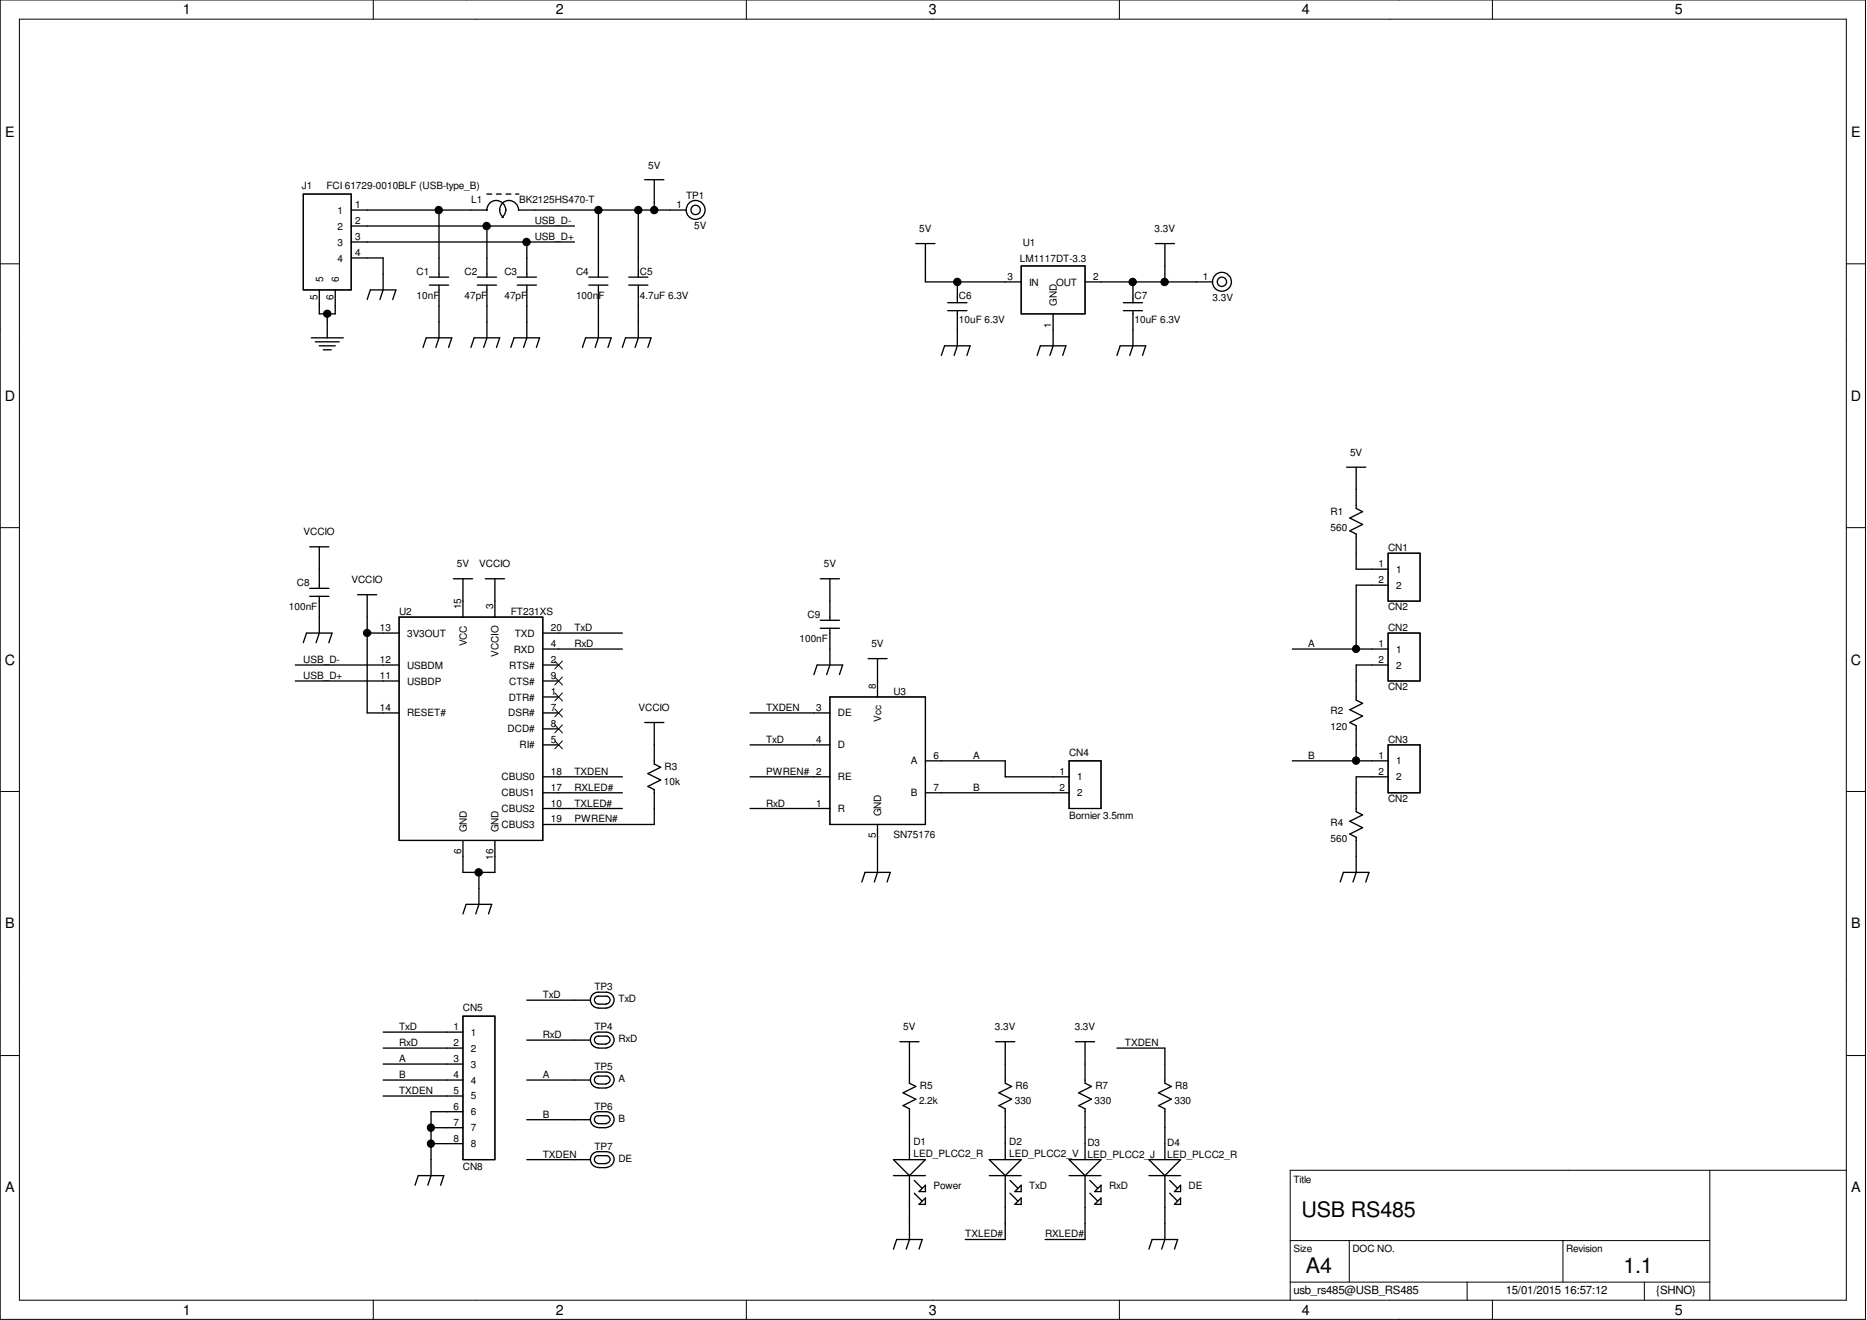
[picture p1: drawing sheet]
<svg xmlns="http://www.w3.org/2000/svg" width="297mm" height="210mm" viewBox="0 0 297 210" stroke-linecap="round" stroke-linejoin="round" font-family="sans-serif">
<g fill="none" stroke="#000" stroke-width=".16">
<path d="M0 0h296.8v209.8h-296.8zM3.1 3h290.6v203.8h-290.6zM59.4 0v3M118.7 0v3M178.1 0v3M237.4 0v3M48.3 30.9h7.6v15.2h-7.6zM0 42h3.1M162.5 42.3h10.1v7.6h-10.1zM293.7 42h3.1M0 83.9h3.1M63.5 98.1h22.9v35.5h-22.9z"/>
<path d="M220.8 88h5.1v7.6h-5.1zM293.7 83.9h3.1M88.3 105.1l1.2 1.3M88.3 107.7l1.2 1.2M88.3 110.2l1.2 1.3M88.3 112.7l1.2 1.3M88.3 115.3l1.2 1.2M88.3 117.8l1.2 1.3M89.5 105.1l-1.2 1.3M89.5 107.7l-1.2 1.2M89.5 110.2l-1.2 1.3M89.5 112.7l-1.2 1.3"/>
<path d="M89.5 115.3l-1.2 1.2M89.5 117.8l-1.2 1.3M132 110.8h15.2v20.3h-15.2zM220.8 118.4h5.1v7.7h-5.1zM220.8 100.7h5.1v7.6h-5.1zM0 125.9h3.1M170.1 121h5.1v7.6h-5.1zM293.7 125.9h3.1M0 167.9h3.1M73.7 161.6h5v22.8h-5zM293.7 167.9h3.1M205.3 197.3h66.7"/>
<path d="M214.7 197.3v6.6M248.7 197.3v6.6M272 186.1v20.7M293.7 186.1h-88.4v20.6M59.4 206.8v3M118.7 206.8v3M178.1 206.8v3M205.3 203.9h66.7M233.4 203.9v2.9M237.4 206.8v3M261.6 203.9v2.9"/>
<circle cx="69.8" cy="33.4" r=".59"/>
<circle cx="77.4" cy="35.9" r=".59"/>
<circle cx="83.8" cy="38.5" r=".59"/>
<circle cx="95.2" cy="33.4" r=".59"/>
<circle cx="101.6" cy="33.4" r=".59"/>
<circle cx="104.1" cy="33.4" r=".59"/>
<circle cx="52.1" cy="49.9" r=".59"/>
<circle cx="152.3" cy="44.8" r=".59"/>
<circle cx="180.2" cy="44.8" r=".59"/>
<circle cx="185.3" cy="44.8" r=".59"/>
<circle cx="58.4" cy="100.7" r=".59"/>
<circle cx="215.7" cy="103.2" r=".57"/>
<circle cx="76.2" cy="138.7" r=".6"/>
<circle cx="215.7" cy="120.9" r=".59"/>
<circle cx="68.5" cy="179.3" r=".59"/>
<circle cx="68.5" cy="181.9" r=".59"/>
</g>
<g fill="none" stroke="#000" stroke-width=".21">
<path d="M48.3 30.9h7.6v15.2h-7.6zM55.9 33.4h21.6a1.5 1.5 0 0 1 1.5-1.5 1.5 1.5 0 0 1 1.5 1.5 1.78 1.78 0 0 1-.6 1.2M55.9 38.5h35.5M55.9 35.9h35.5M69.8 33.4v10.7M77.5 30.9h.7M77.5 35.9v8.2M79 30.9h.8M80.5 30.9h.8M82 30.9h.5M82.5 33.4a1.5 1.5 0 0 0-1.5-1.5 1.5 1.5 0 0 0-1.5 1.5 1.48 1.48 0 0 0 .6 1.2M82.5 33.4h26.7"/>
<path d="M83.8 38.5v5.6M95.2 33.4v10.7M101.6 33.4v10.7M102.6 28.6h3M104.1 28.6v4.8M145.7 38.7h3.1M147.2 38.7v6.1h15.3M183.8 38.7h3.1M185.3 38.7v6.1M49.5 53.7h5.1M50.2 54.4h3.8M50.8 46.1v3.8h2.5v-3.8"/>
<path d="M50.8 55h2.5M51.4 55.6h1.3M52.1 49.9v3.8M55.9 41h5.1v5.1l-.6 1.5M58.4 47.6l.5-1.5h4.1l-.5 1.5M67.3 55.2l.5-1.5h4.1l-.5 1.5M68.3 45.3h3.1M68.3 44.1h3.1M69.8 45.3v8.4l-.5 1.5M74.9 55.2l.5-1.5h4.1l-.5 1.5M75.9 45.3h3.1M75.9 44.1h3.1"/>
<path d="M77.5 45.3v8.4l-.5 1.5M81.3 55.2l.5-1.5h4l-.5 1.5M82.3 45.3h3M82.3 44.1h3M83.8 45.3v8.4l-.5 1.5M92.7 55.2l.5-1.5h4l-.5 1.5M93.7 45.3h3M93.7 44.1h3M95.2 45.3v8.4l-.5 1.5M99 55.2l.5-1.5h4.1l-.5 1.5M100 45.3h3.1M100 44.1h3.1"/>
<path d="M101.6 45.3v8.4l-.6 1.5M149.8 56.5l.5-1.5h4l-.5 1.5M150.8 48.1h3M150.8 49.4h3M152.3 44.8v3.3M152.3 49.4v5.6l-.5 1.5M162.5 42.3h10.1v7.6h-10.1zM165 56.5l.5-1.5h4.1l-.5 1.5M167.6 49.9v5.1l-.6 1.5M172.6 44.8h20.3M177.7 56.5l.5-1.5h4.1l-.5 1.5M178.7 48.1h3.1"/>
<path d="M178.7 49.4h3.1M180.3 44.8v3.3M180.3 49.4v5.6l-.6 1.5M214.2 74.3h3.1M215.8 74.3v6.6l1 .5-2 1 2 1-2 1 1 .5v5.6h5M49.3 94.8h3M49.3 93.6h3M49.3 87h3M50.8 87v6.6M50.8 94.8v5.9l-.5 1.5M56.9 94.6h3M58.4 94.6v18.8h5.1"/>
<path d="M63.5 98.1h22.9v35.5h-22.9zM72.1 92h3.1M73.7 92v6.1M77.2 92h3.1M78.7 92v6.1M130.5 99.9h3.1M130.5 98.6h3.1M130.5 92h3.1M132 92v6.6M132 99.9v5.8l-.5 1.6M220.8 88h5.1v7.6h-5.1zM220.8 93h-5v10.2"/>
<path d="M47 108.3h16.5M47 105.7h16.5M48.3 102.2l.5-1.5h4l-.5 1.5M58.4 100.7h5.1M86.4 118.4h2.5M86.4 100.7h12.6M86.4 108.3h2.5M86.4 103.2h12.6M86.4 105.7h2.5M86.4 110.8h2.5M86.4 113.4h2.5M86.4 115.9h2.5"/>
<path d="M102.6 114.9h3M104.1 114.9v6.6l1 .5-2 1 2 1-2 1.1 1 .5v5.5h-17.7M119.3 118.4h12.7M119.3 113.4h12.7M129.5 107.3l.5-1.6h4.1l-.5 1.6M132 110.8h15.2v20.3h-15.2zM138.1 104.7h3M139.6 104.7v6.1M205.6 103.2h15.2M220.8 100.7h5.1v7.6h-5.1zM220.8 118.4h5.1v7.7h-5.1zM220.8 105.7h-5v5.6l1 .5-2 1.1 2 1-2 1 1 .5v5.6"/>
<path d="M73.7 133.6v5.1h5v-5.1M76.2 138.7v5.1l-.5 1.5M86.4 126.1h12.6M86.4 123.5h12.6M86.4 128.6h12.6M119.3 123.5h12.7M119.3 128.6h12.7M139.6 131.1v7.6l-.5 1.6M147.2 121h12.7v2.5h10.2M147.2 126.1h22.9M170.1 121h5.1v7.6h-5.1zM205.6 121h15.2"/>
<path d="M220.8 123.5h-5v5.6l1 .5-2 1 2 1-2 1 1 .5v5.6l-.5 1.6M73.7 145.3l.5-1.5h4l-.5 1.5M83.8 159h10.1M95.2 159.6a.61 .61 0 0 1-.6-.6 .61 .61 0 0 1 .6-.6h1.3a.61 .61 0 0 1 .6 .6 .61 .61 0 0 1-.7 .6M95.2 159.7h1.3M137.1 140.3l.5-1.6h4l-.5 1.6M213.2 140.3l.5-1.6h4.1l-.5 1.6M61 164.1h12.7M61 166.7h12.7M61 171.7h12.7M61 169.2h12.7M61 174.3h12.7"/>
<path d="M68.6 179.3h5.1M73.7 161.6h5v22.8h-5zM73.7 176.8h-5.1v10.1l-.5 1.6M83.8 165.4h10.1M83.8 171.7h10.1M83.8 178.1h10.1M95.2 166a.61 .61 0 0 1-.6-.6 .61 .61 0 0 1 .6-.6h1.3a.61 .61 0 0 1 .6 .6 .61 .61 0 0 1-.7 .6M95.2 172.3a.61 .61 0 0 1-.6-.6 .61 .61 0 0 1 .6-.6h1.3a.61 .61 0 0 1 .6 .6 .61 .61 0 0 1-.7 .6M95.2 178.6a.61 .61 0 0 1-.6-.6 .61 .61 0 0 1 .6-.6h1.3a.61 .61 0 0 1 .6 .7 .61 .61 0 0 1-.7 .5M95.2 160.3a1.25 1.25 0 0 1-1.3-1.3 1.25 1.25 0 0 1 1.3-1.2h1.3a1.25 1.25 0 0 1 1.2 1.2 1.25 1.25 0 0 1-1.2 1.3M95.2 166.6a1.25 1.25 0 0 1-1.3-1.2 1.25 1.25 0 0 1 1.3-1.3h1.3a1.25 1.25 0 0 1 1.2 1.3 1.25 1.25 0 0 1-1.2 1.2M95.2 173a1.25 1.25 0 0 1-1.3-1.3 1.25 1.25 0 0 1 1.3-1.2h1.3a1.25 1.25 0 0 1 1.2 1.2 1.25 1.25 0 0 1-1.2 1.3"/>
<path d="M95.2 179.3a1.25 1.25 0 0 1-1.3-1.3 1.25 1.25 0 0 1 1.3-1.2h1.3a1.25 1.25 0 0 1 1.2 1.2 1.25 1.25 0 0 1-1.2 1.3M95.2 160.3h1.3M95.2 166h1.3M95.2 166.7h1.3M95.2 172.4h1.3M95.2 173h1.3M95.2 178.7h1.3M95.2 179.3h1.3M143.2 165.7h3M144.7 165.7v6.6l1 .5-2 1 2 1-2 1 1 .5v8.1M158.4 165.7h3.1M159.9 165.7v6.6l1 .5-2 1 2 1-2 1 1 .5v8.1"/>
<path d="M171.1 165.7h3.1M172.6 165.7v6.6l1 .5-2 1 2 1-2 1 1 .5v8.1M177.7 166.7h7.6v5.6l1 .5-2 1 2 1-2 1 1 .5v8.1M66 188.5l.5-1.6h4.1l-.5 1.6M68.6 181.9h5.1M83.8 184.4h10.1M95.2 185a.61 .61 0 0 1-.6-.6 .61 .61 0 0 1 .6-.6h1.3a.61 .61 0 0 1 .6 .6 .61 .61 0 0 1-.7 .6M95.2 185.6a1.25 1.25 0 0 1-1.3-1.2 1.25 1.25 0 0 1 1.3-1.3h1.3a1.25 1.25 0 0 1 1.2 1.3 1.25 1.25 0 0 1-1.2 1.2M95.2 185h1.3M95.2 185.7h1.3M142.2 184.4h5l-2.5 2.5zM142.2 186.9h5"/>
<path d="M142.2 198.6l.5-1.5h4l-.5 1.5M144.7 186.9v10.2l-.5 1.5M145.5 187.7l1.2 1.3M145.5 189.7l1.2 1.3M147.2 188.5v1h-1zM147.2 190.5v1h-1zM157.4 184.4h5.1l-2.6 2.5zM157.4 186.9h5.1M159.9 186.9v10.2h-6.3M160.7 187.7l1.3 1.3M160.7 189.7l1.3 1.3M162.5 188.5v1h-1z"/>
<path d="M162.5 190.5v1h-1zM170.1 184.4h5.1l-2.6 2.5zM170.1 186.9h5.1M172.6 186.9v10.2h-6.3M173.4 187.7l1.3 1.3M173.4 189.7l1.3 1.3M175.2 188.5v1h-1zM175.2 190.5v1h-1zM182.8 184.4h5l-2.5 2.5zM182.8 186.9h5M182.8 198.6l.5-1.5h4.1l-.5 1.5M185.3 186.9v10.2l-.5 1.5"/>
<path d="M186.1 187.7l1.3 1.3M186.1 189.7l1.3 1.3M187.8 188.5v1h-.9zM187.8 190.5v1h-.9z"/>
<circle cx="110.7" cy="33.4" r=".75"/>
<circle cx="110.7" cy="33.4" r="1.51"/>
<circle cx="194.4" cy="44.8" r="1.51"/>
<circle cx="194.4" cy="44.8" r=".75"/>
</g>
<g fill="#000">
<circle cx="69.8" cy="33.4" r=".59"/>
<circle cx="77.4" cy="35.9" r=".59"/>
<circle cx="83.8" cy="38.5" r=".59"/>
<circle cx="95.2" cy="33.4" r=".59"/>
<circle cx="101.6" cy="33.4" r=".59"/>
<circle cx="104.1" cy="33.4" r=".59"/>
<circle cx="52.1" cy="49.9" r=".59"/>
<circle cx="152.3" cy="44.8" r=".59"/>
<circle cx="180.2" cy="44.8" r=".59"/>
<circle cx="185.3" cy="44.8" r=".59"/>
<circle cx="58.4" cy="100.7" r=".59"/>
<circle cx="215.7" cy="103.2" r=".57"/>
<circle cx="76.2" cy="138.7" r=".6"/>
<circle cx="215.7" cy="120.9" r=".59"/>
<circle cx="68.5" cy="179.3" r=".59"/>
<circle cx="68.5" cy="181.9" r=".59"/>
</g>
<g font-size="3.4">
<text x="207" y="193.6">USB RS485</text>
<text x="207.8" y="202.5">A4</text>
<text x="258.3" y="202.5">1.1</text>
</g>
<g font-size="2.3">
<text x="29.1" y="2.3">1</text>
<text x="88.4" y="2.3">2</text>
<text x="147.8" y="2.3">3</text>
<text x="207.1" y="2.3">4</text>
<text x="266.5" y="2.3">5</text>
<text x=".8" y="21.8">E</text>
<text x="294.5" y="21.8">E</text>
<text x=".8" y="63.7">D</text>
<text x="294.5" y="63.7">D</text>
<text x=".8" y="105.7">C</text>
<text x="294.5" y="105.7">C</text>
<text x=".8" y="147.6">B</text>
<text x="294.5" y="147.6">B</text>
<text x=".8" y="189.6">A</text>
<text x="294.5" y="189.6">A</text>
<text x="29.1" y="209">1</text>
<text x="88.4" y="209">2</text>
<text x="147.8" y="209">3</text>
<text x="207.1" y="209">4</text>
<text x="266.5" y="209">5</text>
</g>
<g font-size="1.8">
<text x="205.8" y="205.7">usb_rs485@USB_RS485</text>
<text x="239.6" y="205.7">15/01/2015 16:57:12</text>
<text x="263.5" y="205.7">{SHNO}</text>
</g>
<g font-size="1.6">
<text x="103.1" y="26.8">5V</text>
<text x="48" y="30.1">J1</text>
<text x="51.9" y="30.1">FCI 61729-0010BLF (USB-type_B)</text>
<text x="53.7" y="34">1</text>
<text x="56.5" y="35.6">2</text>
<text x="56.5" y="33.1">1</text>
<text x="75" y="32.3">L1</text>
<text x="82.6" y="32.3">BK2125HS470-T</text>
<text x="85.1" y="35.6">USB_D-</text>
<text x="107.7" y="33.1">1</text>
<text x="109.2" y="31.6">TP1</text>
<text x="53.7" y="39.1">3</text>
<text x="53.7" y="36.5">2</text>
<text x="53.7" y="41.6">4</text>
<text x="56.5" y="38.2">3</text>
<text x="56.5" y="40.7">4</text>
<text x="85.1" y="38.2">USB_D+</text>
<text x="110.4" y="36.4">5V</text>
<text x="146.3" y="36.9">5V</text>
<text x="162.3" y="41.6">LM1117DT-3.3</text>
<text x="162.7" y="39.1">U1</text>
<text x="183.7" y="36.9">3.3V</text>
<text x="50.5" y="47.7" transform="rotate(-90 50.5 47.7)">5</text>
<text x="51.4" y="44.9" transform="rotate(-90 51.4 44.9)">5</text>
<text x="53" y="47.7" transform="rotate(-90 53 47.7)">6</text>
<text x="53.9" y="44.9" transform="rotate(-90 53.9 44.9)">6</text>
<text x="66.3" y="43.8">C1</text>
<text x="66.3" y="47.6">10nF</text>
<text x="73.9" y="43.8">C2</text>
<text x="73.9" y="47.6">47pF</text>
<text x="80.3" y="43.8">C3</text>
<text x="80.3" y="47.6">47pF</text>
<text x="91.6" y="43.8">C4</text>
<text x="91.6" y="47.6">100nF</text>
<text x="101.8" y="43.8">C5</text>
<text x="101.8" y="47.6">4.7uF 6.3V</text>
<text x="152.6" y="47.6">C6</text>
<text x="160.3" y="44.5">3</text>
<text x="163.7" y="45.4">IN</text>
<text x="168" y="45.4">OUT</text>
<text x="173.9" y="44.5">2</text>
<text x="180.5" y="47.6">C7</text>
<text x="191.4" y="44.5">1</text>
<text x="192.9" y="47.8">3.3V</text>
<text x="152.6" y="51.4">10uF 6.3V</text>
<text x="167.3" y="52.1" transform="rotate(-90 167.3 52.1)">1</text>
<text x="168.1" y="48.7" transform="rotate(-90 168.1 48.7)">GND</text>
<text x="180.5" y="51.4">10uF 6.3V</text>
<text x="214.8" y="72.5">5V</text>
<text x="211.7" y="81.8">R1</text>
<text x="48.3" y="85.1">VCCIO</text>
<text x="211.7" y="84.4">560</text>
<text x="220.8" y="87.7">CN1</text>
<text x="47.2" y="93.3">C8</text>
<text x="55.9" y="92.8">VCCIO</text>
<text x="72.7" y="90.2">5V</text>
<text x="76.2" y="90.2">VCCIO</text>
<text x="131.1" y="90.2">5V</text>
<text x="219.3" y="90.2">1</text>
<text x="219.3" y="92.8">2</text>
<text x="222.1" y="91.1">1</text>
<text x="222.1" y="93.6">2</text>
<text x="46" y="97.1">100nF</text>
<text x="60.4" y="100.4">13</text>
<text x="63.5" y="97.8">U2</text>
<text x="64.8" y="101.3">3V3OUT</text>
<text x="73.4" y="96.9" transform="rotate(-90 73.4 96.9)">15</text>
<text x="78.4" y="96.9" transform="rotate(-90 78.4 96.9)">3</text>
<text x="81.3" y="97.8">FT231XS</text>
<text x="81.9" y="101.3">TXD</text>
<text x="87.6" y="100.4">20</text>
<text x="91.4" y="100.4">TxD</text>
<text x="128.5" y="98.3">C9</text>
<text x="220.8" y="97.1">CN2</text>
<text x="220.8" y="100.4">CN2</text>
<text x="48.3" y="108">USB_D+</text>
<text x="48.3" y="105.5">USB_D-</text>
<text x="60.4" y="105.5">12</text>
<text x="60.4" y="108">11</text>
<text x="64.8" y="106.3">USBDM</text>
<text x="74.2" y="102.8" transform="rotate(-90 74.2 102.8)">VCC</text>
<text x="79.3" y="104.4" transform="rotate(-90 79.3 104.4)">VCCIO</text>
<text x="81" y="106.3">RTS#</text>
<text x="81.7" y="103.8">RXD</text>
<text x="87.6" y="102.9">4</text>
<text x="87.6" y="105.5">2</text>
<text x="87.6" y="108">9</text>
<text x="91.4" y="102.9">RxD</text>
<text x="127.2" y="102.2">100nF</text>
<text x="138.6" y="102.9">5V</text>
<text x="208.2" y="102.9">A</text>
<text x="219.3" y="102.9">1</text>
<text x="219.3" y="105.5">2</text>
<text x="222.1" y="103.8">1</text>
<text x="222.1" y="106.3">2</text>
<text x="60.4" y="113">14</text>
<text x="64.8" y="113.9">RESET#</text>
<text x="64.8" y="108.9">USBDP</text>
<text x="80.9" y="113.9">DSR#</text>
<text x="80.9" y="111.4">DTR#</text>
<text x="81" y="108.9">CTS#</text>
<text x="87.6" y="113">7</text>
<text x="87.6" y="110.5">1</text>
<text x="101.6" y="113">VCCIO</text>
<text x="121.9" y="113">TXDEN</text>
<text x="129.9" y="113">3</text>
<text x="133.3" y="113.9">DE</text>
<text x="139.4" y="109.6" transform="rotate(-90 139.4 109.6)">8</text>
<text x="142.2" y="110.5">U3</text>
<text x="211.7" y="113.5">R2</text>
<text x="220.8" y="109.8">CN2</text>
<text x="80.8" y="116.5">DCD#</text>
<text x="82.7" y="119">RI#</text>
<text x="87.6" y="115.6">8</text>
<text x="87.6" y="118.1">5</text>
<text x="121.9" y="118.1">TxD</text>
<text x="129.9" y="118.1">4</text>
<text x="133.3" y="119">D</text>
<text x="140.2" y="114.8" transform="rotate(-90 140.2 114.8)">Vcc</text>
<text x="211.7" y="116.1">120</text>
<text x="220.8" y="118.1">CN3</text>
<text x="79.8" y="124.1">CBUS0</text>
<text x="87.6" y="123.2">18</text>
<text x="87.6" y="125.7">17</text>
<text x="91.4" y="125.7">RXLED#</text>
<text x="91.4" y="123.2">TXDEN</text>
<text x="105.6" y="124.8">10k</text>
<text x="105.7" y="122.4">R3</text>
<text x="121.9" y="123.2">PWREN# 2</text>
<text x="133.3" y="124.1">RE</text>
<text x="144.9" y="121.5">A</text>
<text x="148.5" y="120.7">6</text>
<text x="148.5" y="125.7">7</text>
<text x="154.9" y="120.7">A</text>
<text x="154.9" y="125.7">B</text>
<text x="168.6" y="123.2">1</text>
<text x="168.6" y="125.7">2</text>
<text x="170.1" y="120.1">CN4</text>
<text x="171.4" y="124.1">1</text>
<text x="208.2" y="120.7">B</text>
<text x="219.3" y="120.7">1</text>
<text x="219.3" y="123.2">2</text>
<text x="222.1" y="121.5">1</text>
<text x="222.1" y="124.1">2</text>
<text x="79.8" y="126.6">CBUS1</text>
<text x="79.8" y="131.7">CBUS3</text>
<text x="79.8" y="129.1">CBUS2</text>
<text x="87.6" y="130.8">19</text>
<text x="87.6" y="128.3">10</text>
<text x="91.4" y="130.8">PWREN#</text>
<text x="91.4" y="128.3">TXLED#</text>
<text x="121.9" y="128.3">RxD</text>
<text x="129.9" y="128.3">1</text>
<text x="133.3" y="129.1">R</text>
<text x="140.2" y="129.8" transform="rotate(-90 140.2 129.8)">GND</text>
<text x="144.9" y="126.6">B</text>
<text x="170.1" y="130.3">Bornier 3.5mm</text>
<text x="171.4" y="126.6">2</text>
<text x="211.7" y="131.3">R4</text>
<text x="220.8" y="127.5">CN2</text>
<text x="73.4" y="135.8" transform="rotate(-90 73.4 135.8)">6</text>
<text x="74.2" y="132.4" transform="rotate(-90 74.2 132.4)">GND</text>
<text x="78.4" y="136.7" transform="rotate(-90 78.4 136.7)">16</text>
<text x="79.3" y="132.4" transform="rotate(-90 79.3 132.4)">GND</text>
<text x="139.4" y="133.3" transform="rotate(-90 139.4 133.3)">5</text>
<text x="142.2" y="133.3">SN75176</text>
<text x="211.7" y="133.8">560</text>
<text x="73.7" y="160.7">CN5</text>
<text x="86.4" y="158.7">TxD</text>
<text x="94.6" y="157.4">TP3</text>
<text x="98.4" y="159.3">TxD</text>
<text x="63.5" y="163.8">TxD</text>
<text x="63.5" y="166.3">RxD</text>
<text x="72.1" y="163.8">1</text>
<text x="72.1" y="166.3">2</text>
<text x="74.9" y="164.7">1</text>
<text x="74.9" y="167.2">2</text>
<text x="86.4" y="165.1">RxD</text>
<text x="94.6" y="163.8">TP4</text>
<text x="98.4" y="165.7">RxD</text>
<text x="143.7" y="163.8">5V</text>
<text x="158.3" y="163.8">3.3V</text>
<text x="171" y="163.8">3.3V</text>
<text x="179" y="166.3">TXDEN</text>
<text x="63.5" y="168.9">A</text>
<text x="63.5" y="171.4">B</text>
<text x="63.5" y="173.9">TXDEN</text>
<text x="72.1" y="168.9">3</text>
<text x="72.1" y="171.4">4</text>
<text x="72.1" y="173.9">5</text>
<text x="74.9" y="169.8">3</text>
<text x="74.9" y="172.3">4</text>
<text x="86.4" y="171.4">A</text>
<text x="94.6" y="170.1">TP5</text>
<text x="98.4" y="172">A</text>
<text x="146.3" y="173.2">R5</text>
<text x="161.6" y="173.2">R6</text>
<text x="174.3" y="173.2">R7</text>
<text x="187" y="173.2">R8</text>
<text x="72.1" y="176.5">6</text>
<text x="72.1" y="179">7</text>
<text x="74.9" y="174.8">5</text>
<text x="74.9" y="177.4">6</text>
<text x="74.9" y="179.9">7</text>
<text x="86.4" y="177.8">B</text>
<text x="94.6" y="176.5">TP6</text>
<text x="98.4" y="178.4">B</text>
<text x="146.2" y="175.6">2.2k</text>
<text x="161.5" y="175.6">330</text>
<text x="174.2" y="175.6">330</text>
<text x="186.9" y="175.6">330</text>
<text x="72.1" y="181.5">8</text>
<text x="74.9" y="182.4">8</text>
<text x="86.4" y="184.1">TXDEN</text>
<text x="94.6" y="182.8">TP7</text>
<text x="98.4" y="184.7">DE</text>
<text x="145.3" y="183.9">LED_PLCC2_R</text>
<text x="145.3" y="182">D1</text>
<text x="160.6" y="182">D2</text>
<text x="160.6" y="183.9">LED_PLCC2_V</text>
<text x="173" y="182.2">D3</text>
<text x="173" y="184.1">LED_PLCC2_J</text>
<text x="185.7" y="182.2">D4</text>
<text x="185.7" y="184.1">LED_PLCC2_R</text>
<text x="73.7" y="186.1">CN8</text>
<text x="148.5" y="189.1">Power</text>
<text x="163.7" y="189.1">TxD</text>
<text x="176.4" y="189.1">RxD</text>
<text x="189.1" y="189.1">DE</text>
<text x="205.8" y="188.2">Title</text>
<text x="153.6" y="196.8">TXLED#</text>
<text x="166.3" y="196.8">RXLED#</text>
<text x="205.8" y="199.1">Size</text>
<text x="215.2" y="199.1">DOC NO.</text>
<text x="249.2" y="199.1">Revision</text>
</g>
</svg>
